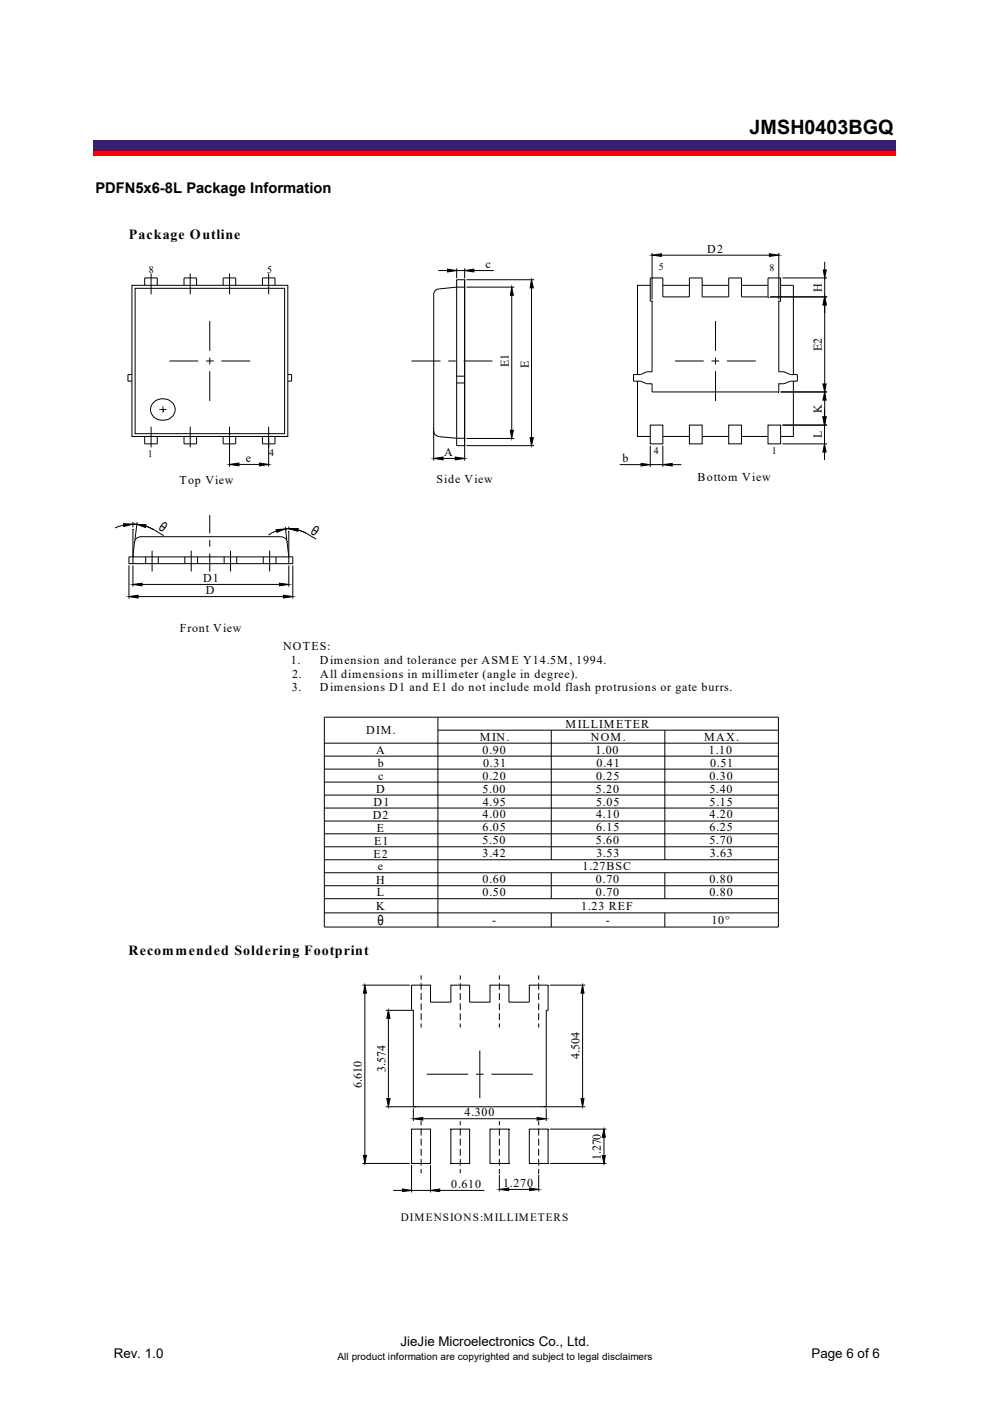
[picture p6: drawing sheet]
<svg xmlns="http://www.w3.org/2000/svg" width="210mm" height="297mm" viewBox="0 0 210 297" stroke-linecap="round" stroke-linejoin="round" font-family="sans-serif">
<path d="M19.8 29.7h170.3v2.4h-170.3z" fill="#36206e"/>
<path d="M19.8 32h170.3v1.2h-170.3z" fill="#f00"/>
<g fill="#fff">
<path d="M19.8 33.2h170.3v4.5h-170.3z"/>
<path d="M19.8 46.5h170.3v89h-170.3z"/>
<path d="M19.8 139.9h170.3v26.7h-170.3z"/>
<path d="M70.6 166.5h119.5v4.5h-119.5z"/>
<path d="M19.8 171h170.3v31.1h-170.3z"/>
</g>
<g fill="none" stroke="#000" stroke-width=".21">
<path d="M32 58v4.4M40.3 58v4.4M48.7 58v4.4M57 58v4.4M93 57.4h1.9M94.9 57.1l2 .3-2 .3zM96.9 57.4h1.7M96.9 56.9v2.1M98.6 56.9v2.1M98.6 57.4l1.9-.3v.6zM98.9 59.3h14.4M100.5 57.4h4.2"/>
<path d="M112.7 59.3l.4 1.7h-.7zM137.9 58.9h2.7v4h5.6v-4h2.7v4h5.7v-4h2.7v4h5.6v-4h2.7v4.9h-.4v15h1.1l1.3 .6h1.5v1.4h-1.5l-1.3 .6h-1.1v1.7h-26.9v-1.7h-1.1l-1.4-.6h-1.4v-1.4h1.4l1.4-.6h1.1v-15h-.4zM138.3 54.1l2-.3v.6zM138.3 53.6v9.9M140.3 54.1h22.9M163.2 53.8l2 .3-2 .3zM165.2 53.6v9.9M165.9 58.9h9.5M174.6 57.2h.7l-.4 1.7zM174.9 55.5v1.7M174.9 58.9v4M28 60.5h33v32h-33z"/>
<path d="M28 79.4h-.9v1.4h.9M28.7 61.1h31.7v30.8h-31.7zM30.7 60.5v-1.6h2.7v1.6M35.9 76.5h6.1M39 60.5v-1.6h2.7v1.6M43.7 76.5h1.6M44.5 68.1v6.3M44.5 75.8v1.5M44.5 78.7v6.3M46.9 76.5h6.2M47.3 60.5v-1.6h2.7v1.6M55.7 60.5v-1.6h2.6v1.6"/>
<path d="M61 79.4h.8v1.4h-.8M87.3 76.5h6.1M95.1 76.5h1.6M96.9 79.8h1.7M98.3 76.5h6.1M98.6 60.9a14.5 14.5 0 0 0-6 .5l-.4 .4-.2 .6v35.3M98.9 60.9h10.2M108.5 62.6v28.6M108.5 60.9l.4 1.7h-.7zM112.7 61v31.8M137.9 60.5h-2.7v18.9M140.6 60.5h5.6"/>
<path d="M143.2 76.5h6.1M148.9 60.5h5.7M150.9 76.5h1.6M151.8 68.1v6.3M151.8 75.8v1.5M151.8 78.7v6.3M154.2 76.5h6.1M157.3 60.5h5.6M163.3 62.9h12.1M165.6 60.5h2.7v18.9M174.9 64.6v16.8M174.9 62.9l.4 1.7h-.7z"/>
<path d="M174.9 62.9l.3 1.7h-.7zM30.7 92.5v1.6h2.7v-1.6M32 90.5v4.4M32.6 85.3a2.62 2.62 0 0 1 2.9-.6 2.62 2.62 0 0 1 1.6 2.5 2.66 2.66 0 0 1-2.8 1.9 2.66 2.66 0 0 1-2.4-2.4l.2-.8zM33.7 86.8h.3M34 86.8h.1M34.1 86.8h.3M34.4 86.8h.1M34.5 86.8v.1M34.5 87.3v.2M34.5 87.2h.1M34.5 87.1h.1"/>
<path d="M34.5 86.9h.1M34.5 86.7h.1M34.5 86.6v.1M34.5 86.2v.3M34.5 87h.1M34.5 87.1v.1M34.6 86.8h.2M34.8 86.8h.1M34.8 86.8h.5M39 92.5v1.6h2.7v-1.6M40.3 90.5v4.4M47.3 92.5v1.6h2.7v-1.6"/>
<path d="M48.7 98.5l2-.3v.6zM48.7 90.5v8.4M50.7 98.5h4.3M55 98.2l2 .3-2 .3zM55.7 92.5v1.6h2.6v-1.6M57 90.5v8.4M92 97.2l2-.3v.6zM92 91.4l.3 .8 .9 .4 3.7 .3h1.7M94 97.2h2.6M96.6 96.9l2 .3-2 .3zM96.9 81.2h1.7M98.6 94.5h-1.7v-35.2h1.7v38.4"/>
<path d="M98.9 93h10.2M98.9 94.5h14.4M108.2 91.2h.7l-.4 1.8zM112.4 92.8h.7l-.4 1.7zM131.4 98.5h4.6M135.2 80.8v11.7h2.7M136 98.3l1.9 .2-1.9 .3zM137.9 98.5h2.7M137.9 90.1h2.7v4h-2.7zM137.9 94.5v4.5M140.6 92.5h5.6M140.6 98.5l2-.2v.5z"/>
<path d="M140.6 94.5v4.5M142.6 98.5h1.9M146.2 90.1h2.7v4h-2.7zM148.9 92.5h5.7M154.6 90.1h2.7v4h-2.7zM157.3 92.5h5.6M162.9 90.1h2.7v4h-2.7zM165.6 83.1h9.8M165.9 90.1h9.5M165.9 94.1h9.5M168.3 80.8v11.7h-2.7M174.5 81.4h.7l-.3 1.7z"/>
<path d="M174.5 88.4h.7l-.3 1.7zM174.9 94.1l.3 1.7h-.7zM174.9 86.7v1.7M174.9 90.1v4M174.9 95.8v1.7M174.9 83.1l.3 1.7h-.7zM174.9 84.8v3.6M26.2 111l2 .1-2 .5zM26.2 111.3l-1.8 .6M27.3 119.9v7M27.3 118.1h34.8v1.4h-34.8zM28.2 112.1v7.4"/>
<path d="M28.2 110.7v1.1M28.2 111.1l1.6 .2 1.5 .4 1.4 .7M28.2 119.9v4.5M28.5 114.8l-.3 3.3M29 111.2l2 .1-.1 .5zM29.1 110.7l-.5 3.8M29.8 113.8h30.1l.8 .5 .2 .5 .4 3.3M29.9 113.8l-.9 .3-.4 .7M30.9 118.1v1.4M30.9 111.5l1.7 .8M32.3 116.8v4.4M32.7 112.4l2 1.2"/>
<path d="M33.6 118.1v1.4M39.2 118.1v1.4M40.6 116.8v4.4M41.9 118.1v1.4M44.5 109.2v3.9M44.5 114.5v1.4M44.5 117.3v3.9M47.5 118.1v1.4M48.9 116.8v4.4M50.2 118.1v1.4M55.8 118.1v1.4M57.2 116.8v4.4"/>
<path d="M58.5 112.3l2-.2-1.8 .8zM58.5 118.1v1.4M58.6 112.6l-1.7 .9M60.5 111.7l.3 2.8M60.5 112.1a7.5 7.5 0 0 1 4.5 1l2.1 1.2M61.3 112.1h1.9v.5zM61.3 111.6v.6M61.3 112.6v6.9M61.3 119.9v4.5M62.1 119.9v7M63.2 112.4l1.8 .7M27.3 126.5l2-.3v.6z"/>
<path d="M28.2 123.9l1.9-.2v.5zM29.3 126.5h30.8M30.1 123.9h29.2M59.3 123.7l2 .2-2 .3zM60.1 126.2l2 .3-2 .3zM68.8 152.1h96.3v44.5h-96.3zM68.8 157.6h96.3M92.9 154.8h72.2M92.9 152.1v44.5M116.9 154.8v27.5M141 154.8v27.5M68.8 160.3h96.3"/>
<path d="M68.8 163.1h96.3M68.8 165.8h96.3M68.8 168.6h96.3M68.8 171.3h96.3M68.8 174.1h96.3M68.8 176.8h96.3M68.8 179.5h96.3M68.8 182.3h96.3M68.8 185h96.3M68.8 187.8h96.3M68.8 190.5h96.3M68.8 193.5h96.3"/>
<path d="M116.9 185v5.5M116.9 193.5v3.1M141 185v5.5M141 193.5v3.1M76.9 208.9h10M77.4 208.9l.3 1.7h-.6zM77.4 210.6v34.4M82.4 215.9v17M82.4 214.2l.3 1.7h-.7zM89.3 206.8v.9M89.3 208.4v1.4M89.3 210.6v1.4"/>
<path d="M89.3 212.7v1.5M89.3 214.8v1.5M89.3 217v.8M97.6 206.8v.9M97.6 208.4v1.4M97.6 210.6v1.4M97.6 212.7v1.5M97.6 214.8v1.5M97.6 217v.8M105.9 206.8v.9M105.9 208.4v1.4M105.9 210.6v1.4"/>
<path d="M105.9 212.7v1.5M105.9 214.8v1.5M105.9 217v.8M114.3 206.8v.9M114.3 208.4v1.4M114.3 210.6v1.4M114.3 212.7v1.5M114.3 214.8v1.5M114.3 217v.8M115.9 214.2v20.5h-28.2v-20.5h-5.9M115.9 214.2h.3v-5.3h-3.9v3.6h-4.3v-3.6h-4.1v3.6h-4.3v-3.6h-4v3.6h-4.3v-3.6h-4v5.3M116.7 208.9h7.4"/>
<path d="M123.6 210.6v22.3M123.6 208.9l.3 1.7h-.7zM81.8 234.7h6.5M82 232.9h.7l-.3 1.8zM87.3 239.4h4v7.3h-4zM87.7 237.2l2-.3v.6zM87.7 235v2.7M89.3 237.7v.9M89.3 239.3v1.4M89.7 237.2h24.2M90.5 227.8h8.8M95.6 239.4h4v7.3h-4z"/>
<path d="M97.6 237.7v.9M97.6 239.3v1.4M101 227.8h1.6M101.8 222.7v10.1M103.9 239.4h4.1v7.3h-4.1zM104.2 227.8h8.8M105.9 237.7v.9M105.9 239.3v1.4M112.3 239.4h3.9v7.3h-3.9zM113.9 236.9l2 .3-2 .3zM114.3 237.7v.9M114.3 239.3v1.4"/>
<path d="M115.3 234.7h8.8M115.9 235v2.7M116.7 239.4h11.9M123.2 232.9h.7l-.3 1.8zM128.1 239.4l.3 1.7h-.7zM76.9 246.7h10M77.1 245h.6l-.3 1.7zM83.4 252.4h1.9M85.3 252.1l2 .3-2 .2zM87.3 252.4h4M87.3 247v5.8M89.3 241.4v1.5"/>
<path d="M89.3 243.6v1.4M89.3 245.7v1.4M89.3 247.9v.9M91.3 252.4l2-.3v.5zM91.3 247v5.8M93.3 252.4h9.4M97.6 241.4v1.5M97.6 243.6v1.4M97.6 245.7v1.4M97.6 247.9v.9M105.9 241.4v1.5M105.9 243.6v1.4"/>
<path d="M105.9 245.7v1.4M105.9 247.9v.9M105.9 252.2l2-.3v.5zM105.9 249.1v3.5M107.9 252.2h4.4M112.3 251.9l2 .3-2 .2zM114.3 241.4v1.5M114.3 243.6v1.4M114.3 245.7v1.4M114.3 247.9v.9M114.3 249.1v3.5M116.7 246.7h11.9"/>
<path d="M127.7 245h.7l-.3 1.7zM128.1 241.1v3.9"/>
</g>
<g fill="#000">
<path d="M94.9 57.1l2 .3-2 .3zM98.6 57.4l1.9-.3v.6zM138.3 54.1l2-.3v.6zM163.2 53.8l2 .3-2 .3zM174.6 57.2h.7l-.4 1.7zM108.5 60.9l.4 1.7h-.7zM112.7 59.3l.4 1.7h-.7zM174.9 62.9l.3 1.7h-.7zM174.9 62.9l.4 1.7h-.7zM48.7 98.5l2-.3v.6zM55 98.2l2 .3-2 .3zM92 97.2l2-.3v.6z"/>
<path d="M96.6 96.9l2 .3-2 .3zM108.2 91.2h.7l-.4 1.8zM112.4 92.8h.7l-.4 1.7zM136 98.3l1.9 .2-1.9 .3zM140.6 98.5l2-.2v.5zM174.5 81.4h.7l-.3 1.7zM174.5 88.4h.7l-.3 1.7zM174.9 83.1l.3 1.7h-.7zM174.9 94.1l.3 1.7h-.7zM26.2 111l2 .1-2 .5zM29 111.2l2 .1-.1 .5zM58.5 112.3l2-.2-1.8 .8z"/>
<path d="M61.3 112.1h1.9v.5zM27.3 126.5l2-.3v.6zM28.2 123.9l1.9-.2v.5zM59.3 123.7l2 .2-2 .3zM60.1 126.2l2 .3-2 .3zM77.4 208.9l.3 1.7h-.6zM82.4 214.2l.3 1.7h-.7zM123.6 208.9l.3 1.7h-.7zM82 232.9h.7l-.3 1.8zM87.7 237.2l2-.3v.6zM113.9 236.9l2 .3-2 .3zM123.2 232.9h.7l-.3 1.8z"/>
<path d="M77.1 245h.6l-.3 1.7zM85.3 252.1l2 .3-2 .2zM91.3 252.4l2-.3v.5zM105.9 252.2l2-.3v.5zM112.3 251.9l2 .3-2 .2zM127.7 245h.7l-.3 1.7zM128.1 239.4l.3 1.7h-.7z"/>
</g>
<text font-size="4.2" x="159" y="28.3">JMSH0403BGQ</text>
<text font-size="3.1" x="20.2" y="40.9">PDFN5x6-8L Package Information</text>
<g font-size="3">
<text x="27.3" y="50.7">Package Outline</text>
<text x="27.2" y="202.6">Recommended Soldering Footprint</text>
</g>
<g font-size="2.9">
<text x="33.4" y="112.1" transform="rotate(35 33.4 112.1)">θ</text>
<text x="65.7" y="112.9" transform="rotate(34 65.7 112.9)">θ</text>
<text x="80.1" y="196.1">θ</text>
</g>
<g font-size="2.8">
<text x="24.1" y="288">Rev. 1.0</text>
<text x="84.9" y="285.4">JieJie Microelectronics Co., Ltd.</text>
<text x="172.1" y="288">Page 6 of 6</text>
</g>
<g font-size="2.5">
<text x="150" y="53.6">D2</text>
<text x="103" y="56.9">c</text>
<text x="174.3" y="61.9" transform="rotate(-90 174.3 61.9)">H</text>
<text x="107.9" y="77.8" transform="rotate(-90 107.9 77.8)">E1</text>
<text x="174.3" y="74.4" transform="rotate(-90 174.3 74.4)">E2</text>
<text x="112.1" y="78.1" transform="rotate(-90 112.1 78.1)">E</text>
<text x="174.3" y="87.6" transform="rotate(-90 174.3 87.6)">K</text>
<text x="174.3" y="92.9" transform="rotate(-90 174.3 92.9)">L</text>
<text x="52.2" y="97.9">e</text>
<text x="94.2" y="96.7">A</text>
<text x="132" y="98">b</text>
<text x="148" y="101.9">Bottom View</text>
<text x="38.1" y="102.7">Top View</text>
<text x="92.6" y="102.4">Side View</text>
<text x="43.1" y="123.4">D1</text>
<text x="43.7" y="126">D</text>
<text x="38.1" y="134">Front View</text>
<text x="60" y="137.9">NOTES:</text>
<text x="61.7" y="140.8">1.</text>
<text x="61.9" y="143.7">2.</text>
<text x="67.9" y="140.8">Dimension and tolerance per ASME Y14.5M, 1994.</text>
<text x="67.9" y="143.7">All dimensions in millimeter (angle in degree).</text>
<text x="61.9" y="146.6">3.</text>
<text x="67.9" y="146.6">Dimensions D1 and E1 do not include mold flash protrusions or gate burrs.</text>
<text x="77.7" y="155.7">DIM.</text>
<text x="119.9" y="154.3">MILLIMETER</text>
<text x="79.8" y="159.8">A</text>
<text x="101.8" y="157.1">MIN.</text>
<text x="102.4" y="159.8">0.90</text>
<text x="125.3" y="157.1">NOM.</text>
<text x="126.3" y="159.8">1.00</text>
<text x="149.3" y="157.1">MAX.</text>
<text x="150.4" y="159.8">1.10</text>
<text x="80.1" y="162.6">b</text>
<text x="80.2" y="165.3">c</text>
<text x="102.4" y="165.3">0.20</text>
<text x="102.4" y="162.6">0.31</text>
<text x="126.5" y="165.3">0.25</text>
<text x="126.5" y="162.6">0.41</text>
<text x="150.5" y="165.3">0.30</text>
<text x="150.6" y="162.6">0.51</text>
<text x="79.1" y="173.6">D2</text>
<text x="79.2" y="170.8">D1</text>
<text x="79.8" y="168.1">D</text>
<text x="102.3" y="168.1">5.00</text>
<text x="102.4" y="173.5">4.00</text>
<text x="102.4" y="170.8">4.95</text>
<text x="126.4" y="168.1">5.20</text>
<text x="126.4" y="170.8">5.05</text>
<text x="126.5" y="173.5">4.10</text>
<text x="150.5" y="168.1">5.40</text>
<text x="150.5" y="170.8">5.15</text>
<text x="150.5" y="173.5">4.20</text>
<text x="79.3" y="179.1">E1</text>
<text x="79.9" y="176.3">E</text>
<text x="102.3" y="179">5.50</text>
<text x="102.4" y="176.3">6.05</text>
<text x="126.4" y="179">5.60</text>
<text x="126.5" y="176.3">6.15</text>
<text x="150.5" y="179">5.70</text>
<text x="150.5" y="176.3">6.25</text>
<text x="79.2" y="181.8">E2</text>
<text x="80.1" y="184.5">e</text>
<text x="102.4" y="181.8">3.42</text>
<text x="123.5" y="184.5">1.27BSC</text>
<text x="126.5" y="181.8">3.53</text>
<text x="150.5" y="181.8">3.63</text>
<text x="79.8" y="187.3">H</text>
<text x="79.9" y="190">L</text>
<text x="102.4" y="187.3">0.60</text>
<text x="102.4" y="190">0.50</text>
<text x="126.4" y="187.3">0.70</text>
<text x="126.4" y="190">0.70</text>
<text x="150.5" y="187.3">0.80</text>
<text x="150.5" y="190">0.80</text>
<text x="79.8" y="192.9">K</text>
<text x="104.4" y="195.9">-</text>
<text x="123.3" y="192.9">1.23 REF</text>
<text x="128.5" y="195.9">-</text>
<text x="150.9" y="195.9">10°</text>
<text x="81.7" y="227.3" transform="rotate(-90 81.7 227.3)">3.574</text>
<text x="122.9" y="224.6" transform="rotate(-90 122.9 224.6)">4.504</text>
<text x="76.8" y="230.6" transform="rotate(-90 76.8 230.6)">6.610</text>
<text x="98.5" y="236.6">4.300</text>
<text x="95.7" y="251.8">0.610</text>
<text x="106.7" y="251.6">1.270</text>
<text x="127.4" y="246" transform="rotate(-90 127.4 246)">1.270</text>
</g>
<text font-size="2.4" x="85" y="258.9">DIMENSIONS:MILLIMETERS</text>
<g font-size="2.1">
<text x="31.5" y="57.9">8</text>
<text x="56.6" y="57.9">5</text>
<text x="139.7" y="57.3">5</text>
<text x="163.2" y="57.4">8</text>
<text x="31.4" y="96.9">1</text>
<text x="57.1" y="96.8">4</text>
<text x="138.7" y="96.4">4</text>
<text x="163.7" y="96.4">1</text>
<text x="71.6" y="288.3">All product information are copyrighted and subject to legal disclaimers</text>
</g>
</svg>
